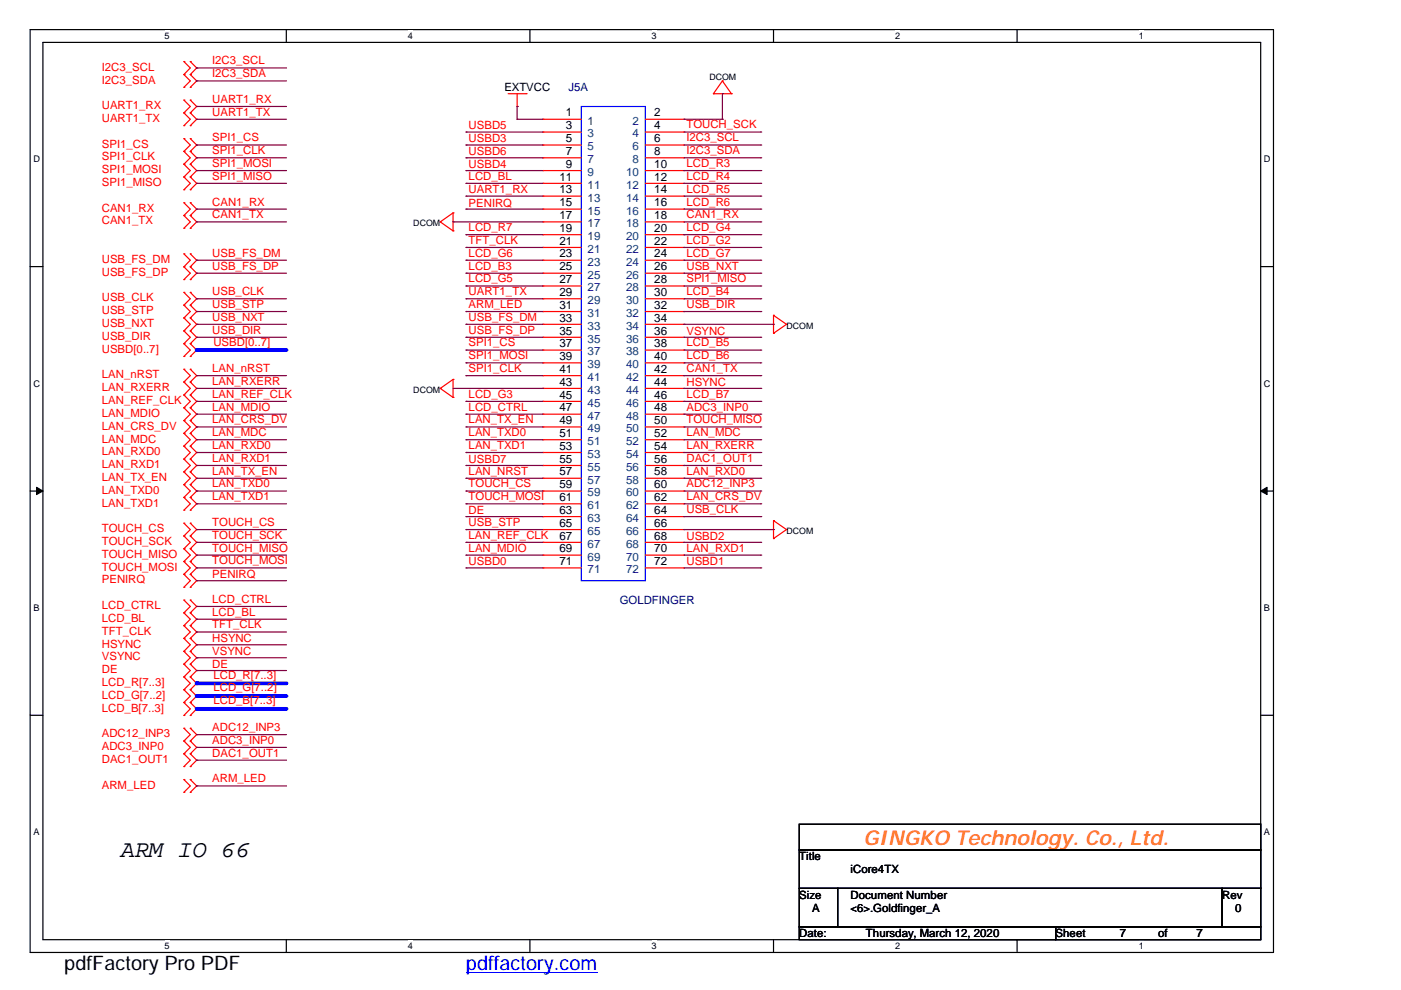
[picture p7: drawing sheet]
<svg xmlns="http://www.w3.org/2000/svg" width="297mm" height="210mm" viewBox="0 0 297 210" stroke-linecap="round" stroke-linejoin="round" font-family="sans-serif">
<path d="M6.4 6.3h263.6v195.6h-263.6zM9.1 9h258.2v190.2h-258.2z" fill="none" stroke="#000" stroke-width=".25"/>
<g fill="#fff">
<path d="M34.9 6.5h1v2.2h-1z"/>
<path d="M34.9 199.4h1v2.2h-1z"/>
</g>
<path d="M60.7 6.3v2.7M60.7 199.2v2.7" fill="none" stroke="#000" stroke-width=".25"/>
<g fill="#fff">
<path d="M86.5 6.5h1v2.2h-1z"/>
<path d="M86.5 199.4h1v2.2h-1z"/>
</g>
<path d="M112.4 6.3v2.7M112.4 199.2v2.7" fill="none" stroke="#000" stroke-width=".25"/>
<g fill="#fff">
<path d="M138.1 6.5h1.1v2.2h-1.1z"/>
<path d="M138.1 199.4h1.1v2.2h-1.1z"/>
</g>
<path d="M164 6.3v2.7M164 199.2v2.7" fill="none" stroke="#000" stroke-width=".25"/>
<g fill="#fff">
<path d="M189.8 6.5h1v2.2h-1z"/>
<path d="M189.8 199.4h1v2.2h-1z"/>
</g>
<path d="M215.6 6.3v2.7M215.6 199.2v2.7" fill="none" stroke="#000" stroke-width=".25"/>
<g fill="#fff">
<path d="M241.4 6.5h1.1v2.2h-1.1z"/>
<path d="M241.4 199.4h1.1v2.2h-1.1z"/>
<path d="M7.1 32.7h1.3v2.2h-1.3z"/>
<path d="M268 32.7h1.3v2.2h-1.3z"/>
<path d="M7.1 80.2h1.3v2.2h-1.3z"/>
<path d="M268 80.2h1.3v2.2h-1.3z"/>
</g>
<path d="M6.4 56.5h2.7M267.3 56.5h2.7" fill="none" stroke="#000" stroke-width=".25"/>
<g fill="#fff">
<path d="M7.1 127.8h1.2v2.2h-1.2z"/>
<path d="M268 127.8h1.2v2.2h-1.2z"/>
</g>
<path d="M6.4 104.1h2.7M267.3 104.1h2.7" fill="none" stroke="#000" stroke-width=".25"/>
<g fill="#000" stroke="#000" stroke-width=".21">
<path d="M7.7 103.3l1.4 .8-1.4 .8z" fill-rule="evenodd"/>
<path d="M267.3 104.1l1.3-.8v1.6z" fill-rule="evenodd"/>
</g>
<g fill="#fff">
<path d="M7.1 175.3h1.2v2.2h-1.2z"/>
<path d="M268 175.3h1.2v2.2h-1.2z"/>
</g>
<path d="M6.4 151.7h2.7M267.3 151.7h2.7M169.5 174.8h97.8v5.4h-97.8zM169.5 180.2h97.8v8.2h-97.8zM169.5 188.4h8.1v8.1h-8.1zM169.5 196.5h54.3v2.7h-54.3zM177.6 188.4h81.5v8.1h-81.5zM223.8 196.5h43.5v2.7h-43.5zM259.1 188.4h8.2v8.1h-8.2z" fill="none" stroke="#000" stroke-width=".25"/>
<g fill="none" stroke="#f00" stroke-width=".25">
<path d="M39 13.1h.1M39 15.8h.1M39 18.5h.1M39 13.1l1.3 1.3-1.3 1.4M39 15.8l1.3 1.4-1.3 1.3M40.3 15.8h.1M40.3 13.1h.1M40.3 18.5h.1M40.3 13.1l1.4 1.3-1.4 1.4M40.3 15.8l1.4 1.4-1.4 1.3M107.7 19.9h3.8M109.6 19.9v2.7"/>
<path d="M111.5 19.9h.1M151.3 19.9h.1M151.3 19.9h3.8M153.2 17.2h.1M153.2 17.2l1.9 2.7M153.2 17.2l-1.9 2.7M155.1 19.9h.1M39 21.2h.1M39 23.9h.1M39 26.6h.1M39 29.4h.1M39 32.1h.1"/>
<path d="M39 34.8h.1M39 37.5h.1M39 21.2l1.3 1.4-1.3 1.3M39 23.9l1.3 1.4-1.3 1.3M39 29.4l1.3 1.3-1.3 1.4M39 32.1l1.3 1.4-1.3 1.3M39 34.8l1.3 1.4-1.3 1.3M39 37.5l1.3 1.4-1.3 1.3M40.3 23.9h.1M40.3 21.2h.1M40.3 26.6h.1M40.3 32.1h.1"/>
<path d="M40.3 29.4h.1M40.3 34.8h.1M40.3 37.5h.1M40.3 21.2l1.4 1.4-1.4 1.3M40.3 23.9l1.4 1.4-1.4 1.3M40.3 29.4l1.4 1.3-1.4 1.4M40.3 32.1l1.4 1.4-1.4 1.3M40.3 34.8l1.4 1.4-1.4 1.3M40.3 37.5l1.4 1.4-1.4 1.3M109.6 22.6h.1M115.1 25.3h.1M115.1 28h.1"/>
<path d="M115.1 30.7h.1M115.1 33.5h.1M115.1 36.2h.1M115.1 38.9h.1M115.1 25.3h8.1M115.1 28h8.1M115.1 30.7h8.1M115.1 33.5h8.1M115.1 36.2h8.1M115.1 38.9h8.1M136.8 25.3h8.2M136.8 28h8.2"/>
<path d="M136.8 30.7h8.2M136.8 33.5h8.2M136.8 36.2h8.2M136.8 38.9h8.2M145 25.3h.1M145 28h.1M145 30.7h.1M145 33.5h.1M145 36.2h.1M145 38.9h.1M39 40.2h.1M39 43h.1"/>
<path d="M39 45.7h.1M39 48.4h.1M39 53.8h.1M39 56.6h.1M39 59.3h.1M39 43l1.3 1.3-1.3 1.4M39 45.7l1.3 1.3-1.3 1.4M39 53.8l1.3 1.4-1.3 1.4M39 56.6l1.3 1.3-1.3 1.4M40.3 40.2h.1M40.3 45.7h.1M40.3 43h.1"/>
<path d="M40.3 48.4h.1M40.3 56.6h.1M40.3 53.8h.1M40.3 59.3h.1M40.3 43l1.4 1.3-1.4 1.4M40.3 45.7l1.4 1.3-1.4 1.4M40.3 53.8l1.4 1.4-1.4 1.4M40.3 56.6l1.4 1.3-1.4 1.4M93.3 47h.1M93.3 47l2.8 2M96.1 45.1h.1M96.1 49h.1"/>
<path d="M96.1 45.1l-2.8 1.9M96.1 45.1v3.9M115.1 41.6h.1M115.1 44.3h.1M115.1 49.8h.1M115.1 47h.1M115.1 52.5h.1M115.1 55.2h.1M115.1 57.9h.1M115.1 41.6h8.1M115.1 44.3h8.1M115.1 49.8h8.1"/>
<path d="M115.1 47h8.1M115.1 52.5h8.1M115.1 55.2h8.1M115.1 57.9h8.1M136.8 41.6h8.2M136.8 44.3h8.2M136.8 49.8h8.2M136.8 47h8.2M136.8 52.5h8.2M136.8 55.2h8.2M136.8 57.9h8.2M145 41.6h.1"/>
<path d="M145 44.3h.1M145 47h.1M145 49.8h.1M145 52.5h.1M145 55.2h.1M145 57.9h.1M39 62h.1M39 64.7h.1M39 67.4h.1M39 70.2h.1M39 72.9h.1M39 75.6h.1"/>
<path d="M39 78.3h.1M39 62l1.3 1.3-1.3 1.4M39 64.7l1.3 1.4-1.3 1.3M39 67.4l1.3 1.4-1.3 1.4M39 70.2l1.3 1.3-1.3 1.4M39 72.9l1.3 1.3-1.3 1.4M39 78.3l1.3 1.3-1.3 1.4M40.3 64.7h.1M40.3 62h.1M40.3 67.4h.1M40.3 70.2h.1M40.3 72.9h.1"/>
<path d="M40.3 75.6h.1M40.3 78.3h.1M40.3 62l1.4 1.3-1.4 1.4M40.3 64.7l1.4 1.4-1.4 1.3M40.3 67.4l1.4 1.4-1.4 1.4M40.3 70.2l1.4 1.3-1.4 1.4M40.3 72.9l1.4 1.3-1.4 1.4M40.3 78.3l1.4 1.3-1.4 1.4M115.1 60.6h.1M115.1 63.3h.1M115.1 66.1h.1M115.1 68.8h.1"/>
<path d="M115.1 71.5h.1M115.1 74.2h.1M115.1 76.9h.1M115.1 79.6h.1M115.1 60.6h8.1M115.1 63.3h8.1M115.1 66.1h8.1M115.1 68.8h8.1M115.1 71.5h8.1M115.1 74.2h8.1M115.1 76.9h8.1M115.1 79.6h8.1"/>
<path d="M136.8 60.6h8.2M136.8 63.3h8.2M136.8 66.1h8.2M136.8 68.8h8.2M136.8 71.5h8.2M136.8 74.2h8.2M136.8 76.9h8.2M136.8 79.6h8.2M145 60.6h.1M145 63.3h.1M145 66.1h.1M145 68.8h.1"/>
<path d="M145 71.5h.1M145 74.2h.1M145 76.9h.1M145 79.6h.1M164 70.7h.1M164 66.9h.1M164 66.9v3.8M164 66.9l2.8 1.9M166.8 68.8h.1M166.8 68.8l-2.8 1.9M39 81h.1M39 83.7h.1"/>
<path d="M39 86.5h.1M39 89.2h.1M39 91.9h.1M39 94.6h.1M39 97.3h.1M39 81l1.3 1.4-1.3 1.3M39 83.7l1.3 1.4-1.3 1.4M39 86.5l1.3 1.3-1.3 1.4M39 89.2l1.3 1.3-1.3 1.4M39 91.9l1.3 1.3-1.3 1.4M39 94.6l1.3 1.3-1.3 1.4M39 97.3l1.3 1.4-1.3 1.3"/>
<path d="M40.3 81h.1M40.3 83.7h.1M40.3 86.5h.1M40.3 89.2h.1M40.3 91.9h.1M40.3 94.6h.1M40.3 97.3h.1M40.3 81l1.4 1.4-1.4 1.3M40.3 83.7l1.4 1.4-1.4 1.4M40.3 86.5l1.4 1.3-1.4 1.4M40.3 89.2l1.4 1.3-1.4 1.4M40.3 91.9l1.4 1.3-1.4 1.4"/>
<path d="M40.3 94.6l1.4 1.3-1.4 1.4M40.3 97.3l1.4 1.4-1.4 1.3M93.3 82.4h.1M93.3 82.4l2.8 1.9M96.1 80.4h.1M96.1 84.3h.1M96.1 80.4v3.9M96.1 80.4l-2.8 2M115.1 82.4h.1M115.1 85.1h.1M115.1 87.8h.1M115.1 90.5h.1"/>
<path d="M115.1 93.2h.1M115.1 95.9h.1M115.1 98.7h.1M115.1 82.4h8.1M115.1 85.1h8.1M115.1 87.8h8.1M115.1 90.5h8.1M115.1 93.2h8.1M115.1 95.9h8.1M115.1 98.7h8.1M136.8 82.4h8.2M136.8 85.1h8.2"/>
<path d="M136.8 87.8h8.2M136.8 90.5h8.2M136.8 93.2h8.2M136.8 95.9h8.2M136.8 98.7h8.2M145 82.4h.1M145 85.1h.1M145 87.8h.1M145 90.5h.1M145 93.2h.1M145 95.9h.1M145 98.7h.1"/>
<path d="M39 110.9h.1M39 113.6h.1M39 116.3h.1M39 119.1h.1M39 100h.1M39 102.8h.1M39 105.5h.1M39 108.2h.1M39 110.9l1.3 1.4-1.3 1.3M39 113.6l1.3 1.4-1.3 1.3M39 116.3l1.3 1.4-1.3 1.4M39 119.1l1.3 1.3-1.3 1.4"/>
<path d="M39 100l1.3 1.4-1.3 1.4M39 102.8l1.3 1.3-1.3 1.4M39 105.5l1.3 1.3-1.3 1.4M40.3 113.6h.1M40.3 110.9h.1M40.3 116.3h.1M40.3 119.1h.1M40.3 100h.1M40.3 102.8h.1M40.3 105.5h.1M40.3 108.2h.1M40.3 110.9l1.4 1.4-1.4 1.3"/>
<path d="M40.3 113.6l1.4 1.4-1.4 1.3M40.3 116.3l1.4 1.4-1.4 1.4M40.3 119.1l1.4 1.3-1.4 1.4M40.3 100l1.4 1.4-1.4 1.4M40.3 102.8l1.4 1.3-1.4 1.4M40.3 105.5l1.4 1.3-1.4 1.4M115.1 101.4h.1M115.1 104.1h.1M115.1 106.8h.1M115.1 109.5h.1M115.1 112.3h.1M115.1 115h.1"/>
<path d="M115.1 117.7h.1M115.1 101.4h8.1M115.1 104.1h8.1M115.1 106.8h8.1M115.1 109.5h8.1M115.1 112.3h8.1M115.1 115h8.1M115.1 117.7h8.1M136.8 101.4h8.2M136.8 104.1h8.2M136.8 106.8h8.2M136.8 109.5h8.2"/>
<path d="M136.8 112.3h8.2M136.8 115h8.2M136.8 117.7h8.2M145 101.4h.1M145 104.1h.1M145 106.8h.1M145 109.5h.1M145 112.3h.1M145 115h.1M145 117.7h.1M164 114.2h.1M164 110.4h.1"/>
<path d="M164 110.4l2.8 1.9M164 110.4v3.8M166.8 112.3h.1M166.8 112.3l-2.8 1.9M39 121.8h.1M39 124.5h.1M39 127.2h.1M39 129.9h.1M39 132.6h.1M39 135.4h.1M39 138.1h.1M39 121.8l1.3 1.3-1.3 1.4"/>
<path d="M39 127.2l1.3 1.4-1.3 1.3M39 129.9l1.3 1.4-1.3 1.3M39 132.6l1.3 1.4-1.3 1.4M39 135.4l1.3 1.3-1.3 1.4M39 138.1l1.3 1.4-1.3 1.3M40.3 121.8h.1M40.3 124.5h.1M40.3 129.9h.1M40.3 127.2h.1M40.3 132.6h.1M40.3 135.4h.1M40.3 138.1h.1"/>
<path d="M40.3 121.8l1.4 1.3-1.4 1.4M40.3 127.2l1.4 1.4-1.4 1.3M40.3 129.9l1.4 1.4-1.4 1.3M40.3 132.6l1.4 1.4-1.4 1.4M40.3 135.4l1.4 1.3-1.4 1.4M40.3 138.1l1.4 1.4-1.4 1.3M115.1 120.4h.1M115.1 120.4h8.1M136.8 120.4h8.2M145 120.4h.1M39 140.8h.1M39 143.5h.1"/>
<path d="M39 146.2h.1M39 148.9h.1M39 151.7h.1M39 154.4h.1M39 157.1h.1M39 159.8h.1M39 140.8l1.3 1.4-1.3 1.3M39 143.5l1.3 1.4-1.3 1.3M39 146.2l1.3 1.4-1.3 1.3M39 148.9l1.3 1.4-1.3 1.4M39 154.4l1.3 1.4-1.3 1.3M39 157.1l1.3 1.4-1.3 1.3"/>
<path d="M39 159.8l1.3 1.4-1.3 1.3M40.3 140.8h.1M40.3 143.5h.1M40.3 146.2h.1M40.3 148.9h.1M40.3 151.7h.1M40.3 157.1h.1M40.3 154.4h.1M40.3 159.8h.1M40.3 140.8l1.4 1.4-1.4 1.3M40.3 143.5l1.4 1.4-1.4 1.3M40.3 146.2l1.4 1.4-1.4 1.3"/>
<path d="M40.3 148.9l1.4 1.4-1.4 1.4M40.3 154.4l1.4 1.4-1.4 1.3M40.3 157.1l1.4 1.4-1.4 1.3M40.3 159.8l1.4 1.4-1.4 1.3M39 162.5h.1M39 165.3h.1M39 168h.1M39 165.3l1.3 1.3-1.3 1.4M40.3 162.5h.1M40.3 168h.1M40.3 165.3h.1M40.3 165.3l1.4 1.3-1.4 1.4"/>
</g>
<path d="M123.2 22.6h13.6v100.5h-13.6z" fill="none" stroke="#00f" stroke-width=".25"/>
<g fill="none" stroke="#800040" stroke-width=".25">
<path d="M41.7 112.3h.1M41.7 115h.1M41.7 117.7h.1M41.7 112.3h19M41.7 115h19M41.7 117.7h19M41.7 120.4h.1M41.7 123.1h.1M41.7 128.6h.1M41.7 131.3h.1M41.7 134h.1M41.7 136.7h.1"/>
<path d="M41.7 139.5h.1M41.7 120.4h19M41.7 123.1h19M41.7 128.6h19M41.7 131.3h19M41.7 134h19M41.7 136.7h19M41.7 139.5h19M41.7 142.2h.1M41.7 142.2h19"/>
</g>
<path d="M41.7 144.9h19" fill="none" stroke="#00f" stroke-width=".8"/>
<circle cx="41.7" cy="144.9" r=".4" fill="#00f"/>
<path d="M41.7 147.6h19" fill="none" stroke="#00f" stroke-width=".8"/>
<circle cx="41.7" cy="147.6" r=".4" fill="#00f"/>
<path d="M41.7 150.3h19" fill="none" stroke="#00f" stroke-width=".8"/>
<circle cx="41.7" cy="150.3" r=".4" fill="#00f"/>
<g fill="none" stroke="#800040" stroke-width=".25">
<path d="M41.7 14.4h.1M41.7 17.2h.1M41.7 14.4h19M41.7 17.2h19M41.7 22.6h.1M41.7 25.3h.1M41.7 30.7h.1M41.7 33.5h.1M41.7 36.2h.1M41.7 38.9h.1M41.7 22.6h19M41.7 25.3h19"/>
<path d="M41.7 30.7h19M41.7 33.5h19M41.7 36.2h19M41.7 38.9h19M41.7 44.3h.1M41.7 47h.1M41.7 55.2h.1M41.7 57.9h.1M41.7 44.3h19M41.7 47h19M41.7 55.2h19M41.7 57.9h19"/>
<path d="M41.7 63.3h.1M41.7 66.1h.1M41.7 68.8h.1M41.7 71.5h.1M41.7 63.3h19M41.7 66.1h19M41.7 68.8h19M41.7 71.5h19"/>
</g>
<path d="M41.7 74.2h19" fill="none" stroke="#00f" stroke-width=".8"/>
<circle cx="41.7" cy="74.2" r=".4" fill="#00f"/>
<g fill="none" stroke="#800040" stroke-width=".25">
<path d="M153.2 19.9h.1M153.2 19.9v5.4M98.8 28h.1M98.8 30.7h.1M98.8 33.5h.1M98.8 36.2h.1M98.8 38.9h.1M98.8 28h16.3M98.8 30.7h16.3M98.8 33.5h16.3M98.8 36.2h16.3M98.8 38.9h16.3"/>
<path d="M109.6 25.3h.1M109.6 22.6h.1M109.6 25.3h5.5M109.6 22.6v2.7M145 25.3h8.2M145 28h16.3M145 30.7h16.3M145 33.5h16.3M145 36.2h16.3M145 38.9h16.3M153.2 25.3h.1M161.3 28h.1"/>
<path d="M161.3 30.7h.1M161.3 33.5h.1M161.3 36.2h.1M161.3 38.9h.1M96.1 47h.1M96.1 47h19M98.8 41.6h.1M98.8 44.3h.1M98.8 49.8h.1M98.8 52.5h.1M98.8 55.2h.1M98.8 57.9h.1"/>
<path d="M98.8 41.6h16.3M98.8 44.3h16.3M98.8 49.8h16.3M98.8 52.5h16.3M98.8 55.2h16.3M98.8 57.9h16.3M145 41.6h16.3M145 44.3h16.3M145 47h16.3M145 49.8h16.3M145 52.5h16.3M145 55.2h16.3"/>
<path d="M145 57.9h16.3M161.3 41.6h.1M161.3 44.3h.1M161.3 47h.1M161.3 49.8h.1M161.3 52.5h.1M161.3 55.2h.1M161.3 57.9h.1M41.7 79.6h.1M41.7 79.6h19M98.8 60.6h.1M98.8 63.3h.1"/>
<path d="M98.8 66.1h.1M98.8 68.8h.1M98.8 71.5h.1M98.8 74.2h.1M98.8 76.9h.1M98.8 79.6h.1M98.8 79.6h16.3M98.8 60.6h16.3M98.8 63.3h16.3M98.8 66.1h16.3M98.8 68.8h16.3M98.8 71.5h16.3"/>
<path d="M98.8 74.2h16.3M98.8 76.9h16.3M145 79.6h16.3M145 60.6h16.3M145 63.3h16.3M145 66.1h16.3M145 68.8h19M145 71.5h16.3M145 74.2h16.3M145 76.9h16.3M161.3 60.6h.1M161.3 63.3h.1"/>
<path d="M161.3 66.1h.1M161.3 71.5h.1M161.3 74.2h.1M161.3 76.9h.1M161.3 79.6h.1M164 68.8h.1M41.7 82.4h.1M41.7 85.1h.1M41.7 87.8h.1M41.7 90.5h.1M41.7 93.2h.1M41.7 95.9h.1"/>
<path d="M41.7 98.7h.1M41.7 82.4h19M41.7 85.1h19M41.7 87.8h19M41.7 90.5h19M41.7 93.2h19M41.7 95.9h19M41.7 98.7h19M96.1 82.4h19M98.8 87.8h.1M98.8 90.5h.1M98.8 93.2h.1"/>
<path d="M98.8 95.9h.1M98.8 98.7h.1M98.8 85.1h.1M98.8 85.1h16.3M98.8 87.8h16.3M98.8 90.5h16.3M98.8 93.2h16.3M98.8 95.9h16.3M98.8 98.7h16.3M115.1 82.4h.1M145 82.4h16.3M145 85.1h16.3"/>
<path d="M145 87.8h16.3M145 90.5h16.3M145 93.2h16.3M145 95.9h16.3M145 98.7h16.3M161.3 82.4h.1M161.3 85.1h.1M161.3 87.8h.1M161.3 90.5h.1M161.3 93.2h.1M161.3 95.9h.1M161.3 98.7h.1"/>
<path d="M41.7 101.4h.1M41.7 104.1h.1M41.7 106.8h.1M41.7 101.4h19M41.7 104.1h19M41.7 106.8h19M98.8 101.4h.1M98.8 104.1h.1M98.8 106.8h.1M98.8 109.5h.1M98.8 112.3h.1M98.8 115h.1"/>
<path d="M98.8 117.7h.1M98.8 101.4h16.3M98.8 104.1h16.3M98.8 106.8h16.3M98.8 109.5h16.3M98.8 112.3h16.3M98.8 115h16.3M98.8 117.7h16.3M145 101.4h16.3M145 104.1h16.3M145 106.8h16.3M145 109.5h16.3"/>
<path d="M145 112.3h19M145 115h16.3M145 117.7h16.3M161.3 101.4h.1M161.3 104.1h.1M161.3 106.8h.1M161.3 109.5h.1M161.3 115h.1M161.3 117.7h.1M164 112.3h.1M98.8 120.4h.1M98.8 120.4h16.3"/>
<path d="M145 120.4h16.3M161.3 120.4h.1M41.7 155.8h.1M41.7 158.5h.1M41.7 155.8h19M41.7 158.5h19M41.7 161.2h.1M41.7 166.6h.1M41.7 161.2h19M41.7 166.6h19"/>
</g>
<path d="M98.8 206.2h27.8" fill="none" stroke="#00f" stroke-width=".21"/>
<text font-size="5.1" x="25.4" y="181.7">ARM IO 66</text>
<text font-size="4.3" fill="#ff8000" x="183" y="179.1">GINGKO Technology. Co., Ltd.</text>
<text font-size="4.2" x="13.6" y="205.6">pdfFactory Pro PDF</text>
<text font-size="4.2" fill="#00f" x="98.8" y="205.6">pdffactory.com</text>
<g font-size="2.5">
<text x="120" y="24.7">1</text>
<text x="120" y="27.4">3</text>
<text x="138.7" y="24.7">2</text>
<text x="138.7" y="27.4">4</text>
<text x="120" y="30.2">5</text>
<text x="120" y="32.9">7</text>
<text x="120" y="35.6">9</text>
<text x="138.7" y="30.2">6</text>
<text x="138.7" y="32.9">8</text>
<text x="138.7" y="35.6">10</text>
<text x="118.6" y="38.3">11</text>
<text x="118.6" y="41">13</text>
<text x="138.7" y="38.3">12</text>
<text x="138.7" y="41">14</text>
<text x="118.6" y="43.7">15</text>
<text x="118.6" y="46.5">17</text>
<text x="138.7" y="43.7">16</text>
<text x="138.7" y="46.5">18</text>
<text x="118.6" y="49.2">19</text>
<text x="118.6" y="51.9">21</text>
<text x="138.7" y="49.2">20</text>
<text x="138.7" y="51.9">22</text>
<text x="118.6" y="54.6">23</text>
<text x="118.6" y="57.3">25</text>
<text x="138.7" y="54.6">24</text>
<text x="138.7" y="57.3">26</text>
<text x="118.6" y="60">27</text>
<text x="118.6" y="62.8">29</text>
<text x="118.6" y="65.5">31</text>
<text x="138.7" y="60">28</text>
<text x="138.7" y="62.8">30</text>
<text x="138.7" y="65.5">32</text>
<text x="118.6" y="68.2">33</text>
<text x="118.6" y="70.9">35</text>
<text x="138.7" y="68.2">34</text>
<text x="138.7" y="70.9">36</text>
<text x="118.6" y="73.6">37</text>
<text x="118.6" y="76.3">39</text>
<text x="138.7" y="73.6">38</text>
<text x="138.7" y="76.3">40</text>
<text x="118.6" y="79.1">41</text>
<text x="118.6" y="81.8">43</text>
<text x="138.7" y="79.1">42</text>
<text x="138.7" y="81.8">44</text>
<text x="118.6" y="84.5">45</text>
<text x="118.6" y="87.2">47</text>
<text x="118.6" y="89.9">49</text>
<text x="138.7" y="84.5">46</text>
<text x="138.7" y="87.2">48</text>
<text x="138.7" y="89.9">50</text>
<text x="118.6" y="92.6">51</text>
<text x="118.6" y="95.3">53</text>
<text x="138.7" y="92.6">52</text>
<text x="138.7" y="95.3">54</text>
<text x="118.6" y="98.1">55</text>
<text x="118.6" y="100.8">57</text>
<text x="138.7" y="98.1">56</text>
<text x="138.7" y="100.8">58</text>
<text x="118.6" y="103.5">59</text>
<text x="118.6" y="106.2">61</text>
<text x="138.7" y="103.5">60</text>
<text x="138.7" y="106.2">62</text>
<text x="118.6" y="108.9">63</text>
<text x="118.6" y="111.7">65</text>
<text x="138.7" y="108.9">64</text>
<text x="138.7" y="111.7">66</text>
<text x="118.6" y="114.4">67</text>
<text x="118.6" y="117.1">69</text>
<text x="118.6" y="119.8">71</text>
<text x="138.7" y="114.4">68</text>
<text x="138.7" y="117.1">70</text>
<text x="138.7" y="119.8">72</text>
</g>
<g font-size="2.5" fill="#004080">
<text x="124.6" y="26.4">1</text>
<text x="124.6" y="29.1">3</text>
<text x="134.1" y="26.4">2</text>
<text x="134.1" y="29.1">4</text>
<text x="124.6" y="31.9">5</text>
<text x="124.6" y="34.6">7</text>
<text x="134.1" y="31.9">6</text>
<text x="134.1" y="34.6">8</text>
<text x="124.6" y="37.3">9</text>
<text x="124.6" y="40">11</text>
<text x="132.8" y="37.3">10</text>
<text x="132.8" y="40">12</text>
<text x="124.6" y="42.7">13</text>
<text x="124.6" y="45.5">15</text>
<text x="132.8" y="42.7">14</text>
<text x="132.8" y="45.5">16</text>
<text x="124.6" y="50.9">19</text>
<text x="124.6" y="48.2">17</text>
<text x="124.6" y="53.6">21</text>
<text x="132.8" y="48.2">18</text>
<text x="132.8" y="50.9">20</text>
<text x="132.8" y="53.6">22</text>
<text x="124.6" y="56.3">23</text>
<text x="124.6" y="59.1">25</text>
<text x="132.8" y="56.3">24</text>
<text x="132.8" y="59.1">26</text>
<text x="124.6" y="61.8">27</text>
<text x="124.6" y="64.5">29</text>
<text x="132.8" y="61.8">28</text>
<text x="132.8" y="64.5">30</text>
<text x="124.6" y="67.2">31</text>
<text x="124.6" y="69.9">33</text>
<text x="132.8" y="67.2">32</text>
<text x="132.8" y="69.9">34</text>
<text x="124.6" y="72.7">35</text>
<text x="124.6" y="75.4">37</text>
<text x="132.8" y="72.7">36</text>
<text x="132.8" y="75.4">38</text>
<text x="124.6" y="78.1">39</text>
<text x="124.6" y="80.8">41</text>
<text x="124.6" y="83.5">43</text>
<text x="132.8" y="78.1">40</text>
<text x="132.8" y="80.8">42</text>
<text x="132.8" y="83.5">44</text>
<text x="124.6" y="86.2">45</text>
<text x="124.6" y="89">47</text>
<text x="132.8" y="86.2">46</text>
<text x="132.8" y="89">48</text>
<text x="124.6" y="91.7">49</text>
<text x="124.6" y="94.4">51</text>
<text x="132.8" y="91.7">50</text>
<text x="132.8" y="94.4">52</text>
<text x="124.6" y="97.1">53</text>
<text x="124.6" y="99.8">55</text>
<text x="132.8" y="97.1">54</text>
<text x="132.8" y="99.8">56</text>
<text x="124.6" y="102.5">57</text>
<text x="124.6" y="105.3">59</text>
<text x="124.6" y="108">61</text>
<text x="132.8" y="102.5">58</text>
<text x="132.8" y="105.3">60</text>
<text x="132.8" y="108">62</text>
<text x="124.6" y="110.7">63</text>
<text x="124.6" y="113.4">65</text>
<text x="132.8" y="110.7">64</text>
<text x="132.8" y="113.4">66</text>
<text x="124.6" y="116.1">67</text>
<text x="124.6" y="118.8">69</text>
<text x="132.8" y="116.1">68</text>
<text x="132.8" y="118.8">70</text>
<text x="124.6" y="121.6">71</text>
<text x="132.8" y="121.6">72</text>
</g>
<g font-size="2.4" fill="#f00">
<text x="21.6" y="15">I2C3_SCL</text>
<text x="21.6" y="17.7">I2C3_SDA</text>
<text x="45" y="13.6">I2C3_SCL</text>
<text x="45" y="16.4">I2C3_SDA</text>
<text x="21.6" y="23.1">UART1_RX</text>
<text x="45" y="21.8">UART1_RX</text>
<text x="21.6" y="25.9">UART1_TX</text>
<text x="45" y="24.5">UART1_TX</text>
<text x="45" y="30">SPI1_CS</text>
<text x="99.4" y="27.4">USBD5</text>
<text x="145.5" y="27.2">TOUCH_SCK</text>
<text x="145.5" y="30">I2C3_SCL</text>
<text x="21.6" y="31.3">SPI1_CS</text>
<text x="21.6" y="34">SPI1_CLK</text>
<text x="45" y="32.7">SPI1_CLK</text>
<text x="45" y="35.4">SPI1_MOSI</text>
<text x="99.4" y="30.2">USBD3</text>
<text x="99.4" y="32.9">USBD6</text>
<text x="99.4" y="35.6">USBD4</text>
<text x="145.5" y="32.7">I2C3_SDA</text>
<text x="145.5" y="35.4">LCD_R3</text>
<text x="21.6" y="36.7">SPI1_MOSI</text>
<text x="21.6" y="39.5">SPI1_MISO</text>
<text x="45" y="38.1">SPI1_MISO</text>
<text x="99.4" y="38.1">LCD_BL</text>
<text x="99.4" y="40.8">UART1_RX</text>
<text x="145.5" y="38.1">LCD_R4</text>
<text x="145.5" y="40.8">LCD_R5</text>
<text x="21.6" y="44.9">CAN1_RX</text>
<text x="21.6" y="47.6">CAN1_TX</text>
<text x="45" y="43.6">CAN1_RX</text>
<text x="45" y="46.3">CAN1_TX</text>
<text x="99.4" y="43.8">PENIRQ</text>
<text x="145.5" y="43.6">LCD_R6</text>
<text x="145.5" y="46.3">CAN1_RX</text>
<text x="99.4" y="49">LCD_R7</text>
<text x="99.4" y="51.7">TFT_CLK</text>
<text x="145.5" y="49">LCD_G4</text>
<text x="145.5" y="51.7">LCD_G2</text>
<text x="21.6" y="55.8">USB_FS_DM</text>
<text x="21.6" y="58.5">USB_FS_DP</text>
<text x="45" y="54.4">USB_FS_DM</text>
<text x="45" y="57.2">USB_FS_DP</text>
<text x="99.4" y="54.4">LCD_G6</text>
<text x="99.4" y="57.2">LCD_B3</text>
<text x="99.4" y="59.9">LCD_G5</text>
<text x="145.5" y="54.4">LCD_G7</text>
<text x="145.5" y="57.2">USB_NXT</text>
<text x="145.5" y="59.9">SPI1_MISO</text>
<text x="21.6" y="63.9">USB_CLK</text>
<text x="45" y="62.6">USB_CLK</text>
<text x="45" y="65.3">USB_STP</text>
<text x="99.4" y="62.6">UART1_TX</text>
<text x="99.4" y="65.3">ARM_LED</text>
<text x="145.5" y="62.6">LCD_B4</text>
<text x="145.5" y="65.3">USB_DIR</text>
<text x="21.6" y="66.6">USB_STP</text>
<text x="21.6" y="69.4">USB_NXT</text>
<text x="45" y="68">USB_NXT</text>
<text x="45" y="70.8">USB_DIR</text>
<text x="99.4" y="68">USB_FS_DM</text>
<text x="99.4" y="70.8">USB_FS_DP</text>
<text x="145.5" y="71">VSYNC</text>
<text x="21.6" y="72.1">USB_DIR</text>
<text x="21.6" y="74.8">USBD[0..7]</text>
<text x="45.3" y="73.4">USBD[0..7]</text>
<text x="99.4" y="73.5">SPI1_CS</text>
<text x="99.4" y="76.2">SPI1_MOSI</text>
<text x="145.5" y="73.5">LCD_B5</text>
<text x="145.5" y="76.2">LCD_B6</text>
<text x="21.6" y="80.2">LAN_nRST</text>
<text x="21.6" y="82.9">LAN_RXERR</text>
<text x="45" y="78.9">LAN_nRST</text>
<text x="45" y="81.6">LAN_RXERR</text>
<text x="99.4" y="78.9">SPI1_CLK</text>
<text x="145.5" y="78.9">CAN1_TX</text>
<text x="145.5" y="81.8">HSYNC</text>
<text x="21.6" y="85.7">LAN_REF_CLK</text>
<text x="21.6" y="88.4">LAN_MDIO</text>
<text x="45" y="84.3">LAN_REF_CLK</text>
<text x="45" y="87.1">LAN_MDIO</text>
<text x="45" y="89.8">LAN_CRS_DV</text>
<text x="99.4" y="87.1">LCD_CTRL</text>
<text x="99.4" y="89.8">LAN_TX_EN</text>
<text x="99.4" y="84.3">LCD_G3</text>
<text x="145.5" y="84.3">LCD_B7</text>
<text x="145.5" y="87.1">ADC3_INP0</text>
<text x="145.5" y="89.8">TOUCH_MISO</text>
<text x="21.6" y="91.1">LAN_CRS_DV</text>
<text x="21.6" y="93.8">LAN_MDC</text>
<text x="45" y="92.5">LAN_MDC</text>
<text x="45" y="95.2">LAN_RXD0</text>
<text x="99.4" y="92.5">LAN_TXD0</text>
<text x="99.4" y="95.2">LAN_TXD1</text>
<text x="145.5" y="92.5">LAN_MDC</text>
<text x="145.5" y="95.2">LAN_RXERR</text>
<text x="21.6" y="96.5">LAN_RXD0</text>
<text x="21.6" y="99.2">LAN_RXD1</text>
<text x="21.6" y="102">LAN_TX_EN</text>
<text x="45" y="97.9">LAN_RXD1</text>
<text x="45" y="100.6">LAN_TX_EN</text>
<text x="99.4" y="98.1">USBD7</text>
<text x="99.4" y="100.6">LAN_NRST</text>
<text x="145.5" y="97.9">DAC1_OUT1</text>
<text x="145.5" y="100.6">LAN_RXD0</text>
<text x="21.6" y="104.7">LAN_TXD0</text>
<text x="21.6" y="107.4">LAN_TXD1</text>
<text x="45" y="103.3">LAN_TXD0</text>
<text x="45" y="106.1">LAN_TXD1</text>
<text x="99.4" y="103.3">TOUCH_CS</text>
<text x="99.4" y="106.1">TOUCH_MOSI</text>
<text x="145.5" y="103.3">ADC12_INP3</text>
<text x="145.5" y="106.1">LAN_CRS_DV</text>
<text x="21.6" y="112.8">TOUCH_CS</text>
<text x="45" y="111.5">TOUCH_CS</text>
<text x="99.4" y="109">DE</text>
<text x="99.4" y="111.5">USB_STP</text>
<text x="145.5" y="108.8">USB_CLK</text>
<text x="21.6" y="115.5">TOUCH_SCK</text>
<text x="21.6" y="118.3">TOUCH_MISO</text>
<text x="45" y="114.2">TOUCH_SCK</text>
<text x="45" y="116.9">TOUCH_MISO</text>
<text x="45" y="119.6">TOUCH_MOSI</text>
<text x="99.4" y="114.2">LAN_REF_CLK</text>
<text x="99.4" y="116.9">LAN_MDIO</text>
<text x="99.4" y="119.9">USBD0</text>
<text x="145.5" y="114.4">USBD2</text>
<text x="145.5" y="116.9">LAN_RXD1</text>
<text x="145.5" y="119.9">USBD1</text>
<text x="21.6" y="121">TOUCH_MOSI</text>
<text x="21.6" y="123.7">PENIRQ</text>
<text x="45" y="122.6">PENIRQ</text>
<text x="21.6" y="129.1">LCD_CTRL</text>
<text x="21.6" y="131.8">LCD_BL</text>
<text x="45" y="127.8">LCD_CTRL</text>
<text x="45" y="130.5">LCD_BL</text>
<text x="21.6" y="134.6">TFT_CLK</text>
<text x="21.6" y="137.3">HSYNC</text>
<text x="45" y="133.2">TFT_CLK</text>
<text x="45" y="136.2">HSYNC</text>
<text x="21.6" y="140">VSYNC</text>
<text x="21.6" y="142.7">DE</text>
<text x="45" y="138.9">VSYNC</text>
<text x="45" y="141.6">DE</text>
<text x="45.3" y="143.9">LCD_R[7..3]</text>
<text x="21.6" y="145.4">LCD_R[7..3]</text>
<text x="21.6" y="148.2">LCD_G[7..2]</text>
<text x="45.3" y="146.6">LCD_G[7..2]</text>
<text x="45.3" y="149.3">LCD_B[7..3]</text>
<text x="21.6" y="150.9">LCD_B[7..3]</text>
<text x="45" y="155">ADC12_INP3</text>
<text x="21.6" y="156.3">ADC12_INP3</text>
<text x="21.6" y="159">ADC3_INP0</text>
<text x="21.6" y="161.8">DAC1_OUT1</text>
<text x="45" y="157.7">ADC3_INP0</text>
<text x="45" y="160.4">DAC1_OUT1</text>
<text x="21.6" y="167.2">ARM_LED</text>
<text x="45" y="165.9">ARM_LED</text>
</g>
<g font-size="2.4">
<text x="106.9" y="19.4">EXTVCC</text>
<text x="169.5" y="182.4">Title</text>
<text x="180.3" y="185.1">iCore4TX</text>
<text x="169.5" y="190.6">Size</text>
<text x="180.3" y="190.6">Document Number</text>
<text x="259.1" y="190.6">Rev</text>
<text x="172.2" y="193.3">A</text>
<text x="180.3" y="193.3">&lt;6&gt;.Goldfinger_A</text>
<text x="261.9" y="193.3">0</text>
<text x="169.5" y="198.7">Date:</text>
<text x="183.6" y="198.7">Thursday, March 12, 2020</text>
<text x="223.8" y="198.7">Sheet</text>
<text x="237.4" y="198.7">7</text>
<text x="245.5" y="198.7">of</text>
<text x="253.7" y="198.7">7</text>
</g>
<g font-size="2.4" fill="#000080">
<text x="120.5" y="19.4">J5A</text>
<text x="131.4" y="128.1">GOLDFINGER</text>
</g>
<g font-size="1.9">
<text x="34.9" y="8.3">5</text>
<text x="86.5" y="8.3">4</text>
<text x="138.1" y="8.3">3</text>
<text x="189.8" y="8.3">2</text>
<text x="241.4" y="8.3">1</text>
<text x="150.4" y="16.9">DCOM</text>
<text x="7.1" y="34.4">D</text>
<text x="268" y="34.4">D</text>
<text x="87.6" y="47.9">DCOM</text>
<text x="166.8" y="69.7">DCOM</text>
<text x="7.1" y="82">C</text>
<text x="87.6" y="83.2">DCOM</text>
<text x="268" y="82">C</text>
<text x="166.8" y="113.1">DCOM</text>
<text x="7.1" y="129.6">B</text>
<text x="268" y="129.6">B</text>
<text x="7.1" y="177.1">A</text>
<text x="268" y="177.1">A</text>
<text x="34.9" y="201.2">5</text>
<text x="86.5" y="201.2">4</text>
<text x="138.1" y="201.2">3</text>
<text x="189.8" y="201.2">2</text>
<text x="241.4" y="201.2">1</text>
</g>
</svg>
